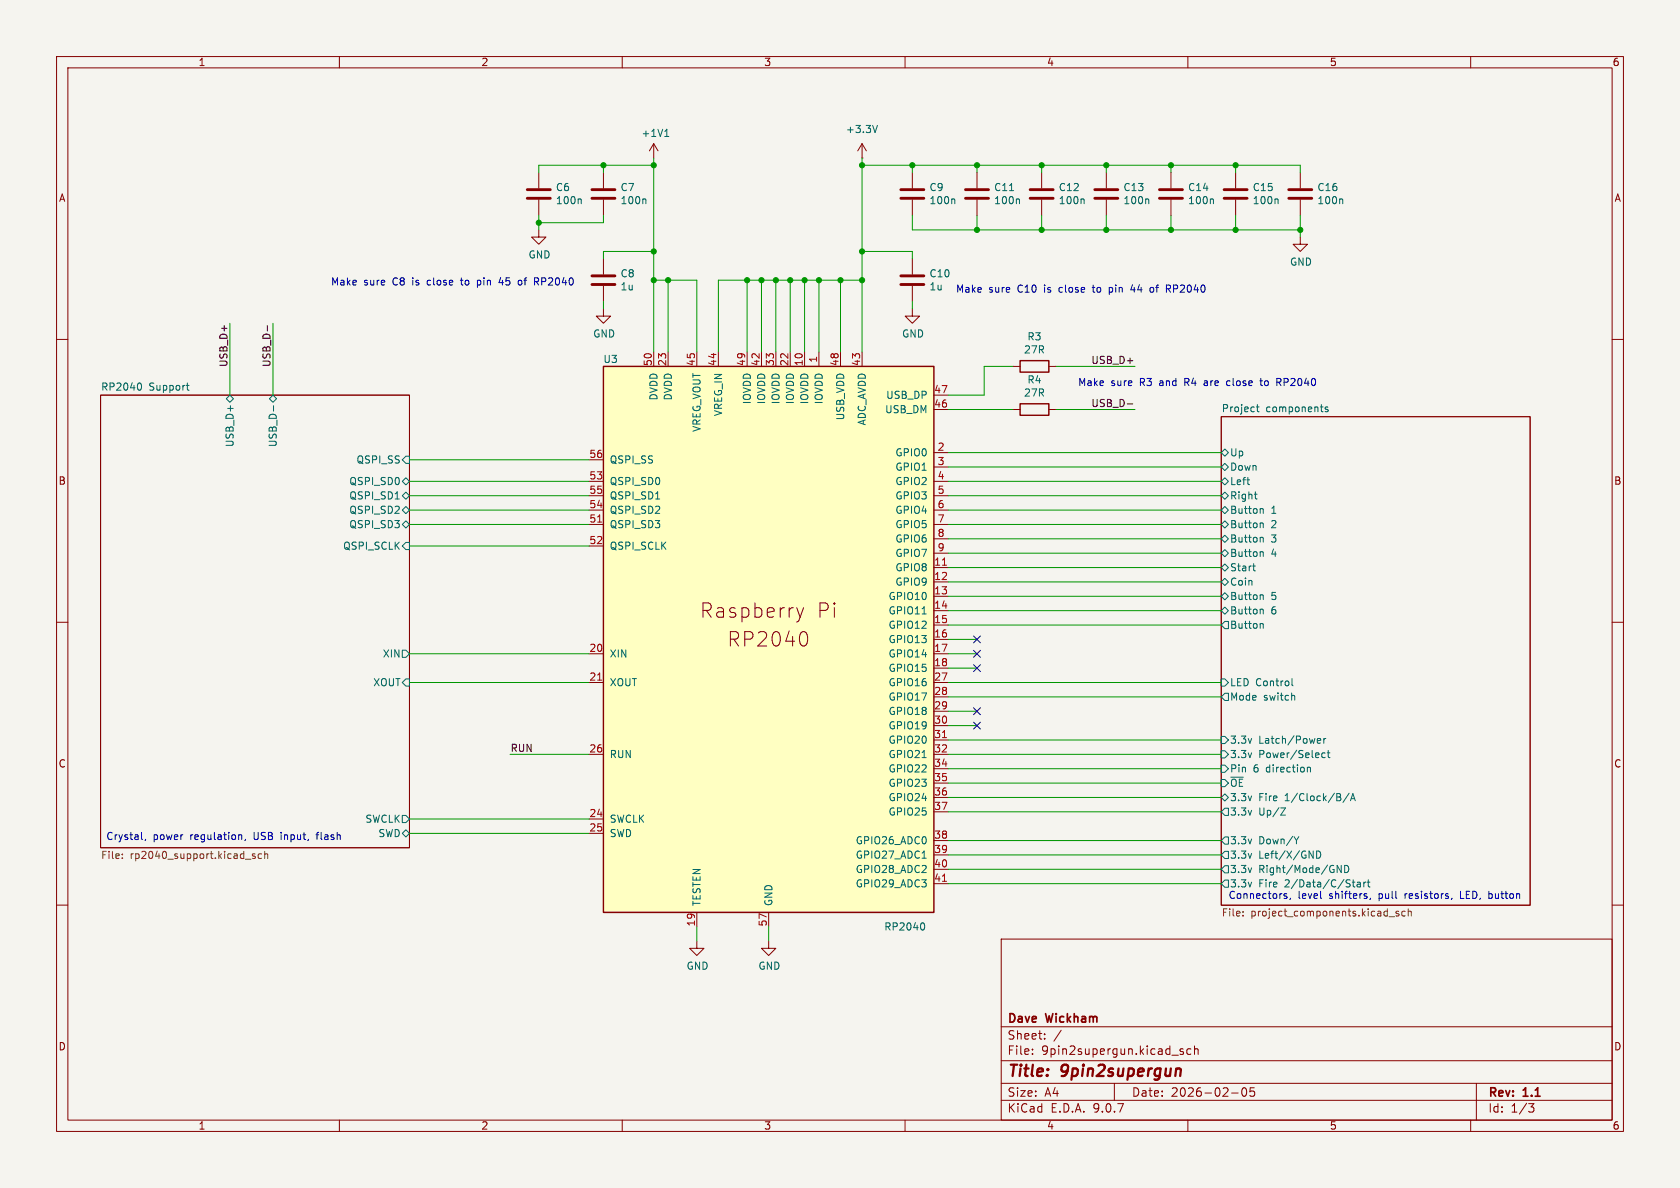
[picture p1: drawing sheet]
<svg xmlns="http://www.w3.org/2000/svg" width="297mm" height="210mm" viewBox="0 0 297 210" stroke-linecap="round" stroke-linejoin="round" font-family="sans-serif">
<path d="M0 0h297v210h-297z" fill="#f5f4ef" stroke="#f5f4ef" stroke-width=".18"/>
<g fill="none" stroke="#840000" stroke-width=".18">
<path d="M10 10h277v190h-277zM12 12h273v186h-273zM60 10v2M110 10v2M160 10v2M210 10v2M260 10v2M172.7 30.5v2.8M172.7 35.3v2.8M184.1 30.5v2.8M184.1 35.3v2.8M195.6 30.5v2.8"/>
<path d="M195.6 35.3v2.8M207 30.5v2.8M207 35.3v2.8M218.4 30.5v2.8M218.4 35.3v2.8M229.9 30.5v2.8M229.9 35.3v2.8M106.7 54.6v1.3h1.2l-1.2 1.3-1.3-1.3h1.3M106.7 45.7v2.8M106.7 50.5v2.8M161.3 45.7v2.8M161.3 50.5v2.8"/>
<path d="M229.9 41.9v1.3h1.2l-1.2 1.3-1.3-1.3h1.3M10 60h2M17.8 69.9h54.6v80h-54.6zM179.1 72.4h1.2M185.4 72.4h1.3M215.9 73.7h54.6v86.3h-54.6zM285 60h2M10 110h2M285 110h2M10 160h2M123.2 166.4v1.2h1.3l-1.3 1.3-1.3-1.3h1.3M135.9 166.4v1.2h1.3l-1.3 1.3-1.3-1.3h1.3"/>
<path d="M177 166h108v32h-108zM285 160h2M60 198v2M110 198v2M160 198v2M177 194.5h108M177 191.5h108M177 187.5h108M177 181.5h108M182.5 186.3v.1M182.5 185.5v.1M184.7 183.6v.1"/>
<path d="M184.7 182.8v.1M187.6 182.1l-1.3 2M197 191.5v3M209.2 185.5l-.4-.1-.2 .2 .1 .2 .5 .2v.3h-.6M210 198v2M210.5 185.5l-.4-.1-.3 .3v.4l.2 .2h.5M211.2 185.5l.2-.1 .3 .1 .1 .9M211.2 184.9v1.5M217.7 193.2h1.2M219.7 192.4l.2-.1a.81 .81 0 0 1 .6 .6 .81 .81 0 0 1-.3 .8l-.2 .1a.81 .81 0 0 1-.3-1.4zM221.7 192.3h-.7v.7l.2-.1h.5l.1 .3-.1 .5-.2 .1-.5-.1M260 198v2"/>
<path d="M261 191.5v6.5M270.2 195.1h1l-.5 .6 .4 .1 .1 .5-.3 .3h-.4"/>
</g>
<path d="M208.5 188.9l.3 .3-.2 1" fill="none" stroke="#840000" stroke-width=".4"/>
<g fill="none" stroke="#006464" stroke-width=".18">
<path d="M178.5 33.7h.7M180 35.2l.2 .1v.7M191.5 35.2l.2 .1v.7M202.9 35.2l.2 .1v.7M214.3 35.2l.2 .1v.7M225.8 35.2l.1 .1v.7M237.2 35.2l.2 .1v.7M24.7 67.7a.79 .79 0 0 1 0 1.3M32.9 68.1h.5M33.1 67.7v1.1l.3 .2M40 70.5l.6-.6 .7 .6-.7 .6zM47.6 70.5l.7-.6 .6 .6-.6 .6z"/>
<path d="M48.4 71.7v1M222.1 71.9h.5M222.3 71.5v1.1l.3 .2M234.7 72l-.3-.1-.1 .2v.2l.4 .1v.3h-.4M69.9 88.2h.7M71.1 85.1l.7-.6 .6 .6-.6 .6zM71.1 87.6l.7-.6 .6 .6-.6 .7zM71.1 90.2l.7-.7 .6 .7-.6 .6zM71.1 92.7l.7-.6 .6 .6-.6 .6zM71.1 81.3l.7-.7h.6v1.3h-.6zM71.8 95.9h.6v1.3h-.6l-.7-.7zM215.9 90.2l.6-.7 .7 .7-.7 .6z"/>
<path d="M215.9 92.7l.6-.6 .7 .6-.7 .6zM215.9 95.3l.6-.7 .7 .7-.7 .6zM215.9 97.8l.6-.6 .7 .6-.7 .6zM215.9 82.6l.6-.7 .7 .7-.7 .6zM215.9 85.1l.6-.6 .7 .6-.7 .6zM215.9 87.6l.6-.6 .7 .6-.7 .7zM215.9 80l.6-.6 .7 .6-.7 .6zM220.4 84.8h.5M220.8 85.7h.1M221.8 87.4h.4M222 88.1l.2 .1M223 89.9l.3 .2v.6"/>
<path d="M223 92.4l.3 .2v.7M223 95l.3 .2v.6M223 97.5l.3 .2v.7M71.1 114.9h.7l.6 .7-.6 .6h-.7zM215.9 105.4l.6-.6 .7 .6-.7 .6zM215.9 108l.6-.7 .7 .7-.7 .6zM215.9 102.9l.6-.7 .7 .7-.7 .6zM215.9 100.3l.6-.6 .7 .6-.7 .7zM216.5 109.9h.7v1.2h-.7l-.6-.6zM221.5 100.1h.4M221.6 100.7l.3 .2M223 110.2l.3 .2v.7"/>
<path d="M223 105.1l.3 .2v.7M223 107.7l.3 .2v.6M228.4 120v1l.2 .2M71.8 120h.6v1.3h-.6l-.7-.6zM215.9 130.2h.6l.7 .6-.7 .6h-.6zM215.9 132.7h.6l.7 .7-.7 .6h-.6zM215.9 120h.6l.7 .7-.7 .6h-.6zM215.9 123.2l.6-.6h.7v1.2h-.7zM215.9 135.3h.6l.7 .6-.7 .6h-.6zM215.9 137.8h.6l.7 .6-.7 .7h-.6zM228.7 122.9l.2 .2v.7M231.1 135.6v.9"/>
<path d="M231.1 135.7l.2-.1 .3 .1 .1 .8M232.9 131.3h.5M232.9 130.6l.4-.1 .2 .3-.6 .2M234 130.5v.9M234.3 133.1h-.4l-.2 .2 .1 .6h.5M234.4 130.5l-.4 .3M234.6 133.1h.5M234.8 132.7v1l.3 .2M71.1 144.1h.7l.6 .7-.6 .6h-.7zM71.1 147.3l.7-.6 .6 .6-.6 .7zM215.9 141l.6-.7 .7 .7-.7 .6zM215.9 156.2l.6-.6h.7v1.2h-.7z"/>
<path d="M215.9 143.5l.6-.6h.7v1.2h-.7zM216.5 148h.7v1.2h-.7l-.6-.6zM216.5 150.5h.7v1.3h-.7l-.6-.7zM216.5 153h.7v1.3h-.7l-.6-.6zM226.4 142.8h.9l-.9 1.3h.9M229.6 147.9l-.4 .7M231.4 150.4l.8 1.3v-1.3M232.8 150.4a.64 .64 0 0 1 .7 .7 .64 .64 0 0 1-.7 .6zM236.4 153l.7 1.2v-1.2M237.7 153a.64 .64 0 0 1 .8 .6 .64 .64 0 0 1-.8 .6zM238.5 140.2l-1.1 1.7M238.7 141.5l.5-1.2 .4 1.2"/>
<path d="M238.9 141.2h.6M239.1 155.9h.4M239.2 155.5v1.1l.3 .2M240 156h.4l.1 .8M240.5 156.2l-.4 .1-.2 .2 .2 .3 .4-.1M241.1 155.9v.9M241.5 155.9l-.4 .3M241.7 155.9h.5M241.9 155.5v1.1l.3 .2"/>
</g>
<g fill="none" stroke="#725600" stroke-width=".18">
<path d="M21.6 151.6v.2M21.6 151v.1M43.4 151.9h1M45.1 151l-.3-.1-.2 .2 .1 .2 .4 .1v.3h-.5M46.2 151l-.3-.1-.3 .3 .2 .5h.4M46.8 151l.2-.1 .3 .1v.8M46.8 150.5v1.3M219.7 161.8v.1M219.7 161.1v.2M245.6 162h.9M247.3 161.1h-.3l-.2 .2v.1l.5 .2v.3h-.5M248.4 161.1h-.3l-.3 .2 .1 .6h.5"/>
<path d="M249 161.2l.1-.1h.3l.1 .8M249 160.7v1.2"/>
</g>
<g fill="none" stroke="#840000" stroke-width=".51">
<path d="M170.7 33.5h4.1M170.7 35.1h4.1M182.1 33.5h4.1M182.1 35.1h4.1M193.5 33.5h4.1M193.5 35.1h4.1M205 33.5h4M205 35.1h4M216.4 33.5h4.1M216.4 35.1h4.1M227.8 33.5h4.1M227.8 35.1h4.1"/>
<path d="M104.6 48.8h4.1M104.6 50.3h4.1M159.3 48.8h4M159.3 50.3h4"/>
</g>
<path d="M180.3 71.4h5.1v2h-5.1z" fill="none" stroke="#840000" stroke-width=".25"/>
<path d="M106.7 64.8h58.4v96.5h-58.4z" fill="#ffffc2"/>
<path d="M106.7 64.8h58.4v96.5h-58.4zM180.3 63.8h5.1v2h-5.1z" fill="none" stroke="#840000" stroke-width=".25"/>
<g fill="none" stroke="#840000" stroke-width=".18">
<path d="M95.2 30.5v2.8M95.2 35.3v2.8M106.7 30.5v2.8M106.7 35.3v2.8M115.6 25.4v2.5M115.6 25.4l-.8 1.3M115.6 25.4l.7 1.3M152.4 27.9h.1M152.4 25.4v2.5M152.4 25.4l-.8 1.3M152.4 25.4l.8 1.3M161.3 30.5v2.8"/>
<path d="M161.3 35.3v2.8M95.2 40.6v1.3h1.3l-1.3 1.3-1.2-1.3h1.2M161.3 54.6v1.3h1.3l-1.3 1.3-1.3-1.3h1.3M115.6 62.2v2.6M118.1 62.2v2.6M123.2 62.2v2.6M127 62.2v2.6M132.1 62.2v2.6M134.6 62.2v2.6M137.2 62.2v2.6M139.7 62.2v2.6M142.2 62.2v2.6"/>
<path d="M144.8 62.2v2.6M148.6 62.2v2.6M152.4 62.2v2.6M165.1 69.9h2.5M165.1 72.4h2.5M179.1 64.8h1.2M185.4 64.8h1.3M104.1 81.3h2.6M104.1 85.1h2.6M104.1 87.6h2.6M104.1 90.2h2.6M104.1 92.7h2.6"/>
<path d="M104.1 96.5h2.6M165.1 85.1h2.5M165.1 87.6h2.5M165.1 90.2h2.5M165.1 92.7h2.5M165.1 80h2.5M165.1 82.6h2.5M165.1 95.3h2.5M165.1 97.8h2.5M104.1 115.6h2.6M140.8 107.4l.7 1.7M141.5 109.1l-.3 .6"/>
<path d="M142.1 107.4l-.6 1.7M142.4 111.8a1.9 1.9 0 0 1 0 2.3M165.1 115.6h2.5M165.1 100.3h2.5M165.1 102.9h2.5M165.1 105.4h2.5M165.1 108h2.5M165.1 110.5h2.5M165.1 113h2.5M165.1 118.1h2.5M104.1 120.7h2.6M104.1 133.4h2.6"/>
<path d="M165.1 120.7h2.5M165.1 133.4h2.5M165.1 123.2h2.5M165.1 125.7h2.5M165.1 128.3h2.5M165.1 130.8h2.5M165.1 135.9h2.5M165.1 138.4h2.5M104.1 144.8h2.6M104.1 147.3h2.6M165.1 141h2.5M165.1 143.5h2.5"/>
<path d="M165.1 148.6h2.5M165.1 151.1h2.5M165.1 153.7h2.5M165.1 156.2h2.5M123.2 161.3v2.5M135.9 161.3v2.5"/>
</g>
<path d="M102.6 35.2l.2 .1v.7M114 35.2l.2 .1v.7M117.5 24.1h.7M117.6 23.2l.3-.3v1.2M155.1 22.2l-.4 1.2M168.6 35.2l.2 .1v.7M115.9 88.2h.7M163 108.5h.7M163 133.9h.7M163 151.7h.7M163.2 163.1a.79 .79 0 0 1 0 1.3" fill="none" stroke="#006464" stroke-width=".18"/>
<path d="M105.7 92.3h.7M166.6 99.9h.7M105.7 120.2h.7M166.6 130.4h.7M166.6 155.8h.7" fill="none" stroke="#a90000" stroke-width=".18"/>
<path d="M93.2 33.5h4.1M93.2 35.1h4.1M104.6 33.5h4.1M104.6 35.1h4.1M159.3 33.5h4M159.3 35.1h4" fill="none" stroke="#840000" stroke-width=".51"/>
<path d="M47.3 57.6v.9M199.3 71.4h1" fill="none" stroke="#0f0f0f" stroke-width=".18"/>
<g fill="none" stroke="#009600" stroke-width=".18">
<path d="M95.2 38.1v2.5M106.7 29.2v1.3M106.7 38.1v1.3h-11.5M115.6 27.9v34.3M115.6 29.2h-20.4v1.3M152.4 29.2h77.5v1.3M152.4 27.9v34.3M161.3 38.1v2.5h68.6M161.3 29.2v1.3M172.7 29.2v1.3M172.7 38.1v2.5M184.1 29.2v1.3"/>
<path d="M184.1 38.1v2.5M195.6 29.2v1.3M195.6 38.1v2.5M207 29.2v1.3M207 38.1v2.5M218.4 29.2v1.3M218.4 38.1v2.5M229.9 38.1v3.8M40.6 57.2v12.7M48.3 57.2v12.7M106.7 53.3v1.3M115.6 44.5h-8.9v1.2"/>
<path d="M115.6 49.5h7.6v12.7M118.1 49.5v12.7M132.1 49.5v12.7M134.6 49.5v12.7M137.2 49.5v12.7M139.7 49.5v12.7M142.2 49.5v12.7M144.8 49.5v12.7M148.6 49.5v12.7M152.4 49.5h-25.4v12.7M152.4 44.5h8.9v1.2M161.3 53.3v1.3"/>
<path d="M167.6 72.4h11.5M179.1 64.8h-5.1v5.1h-6.4M186.7 64.8h14M186.7 72.4h14M72.4 90.2h31.7M72.4 96.5h31.7M72.4 85.1h31.7M72.4 92.7h31.7M72.4 81.3h31.7M72.4 87.6h31.7M167.6 90.2h48.3M167.6 85.1h48.3"/>
<path d="M167.6 92.7h48.3M167.6 87.6h48.3M167.6 82.6h48.3M167.6 80h48.3M167.6 97.8h48.3M167.6 95.3h48.3M72.4 115.6h31.7M167.6 115.6h5.1M167.6 113h5.1M167.6 102.9h48.3M167.6 108h48.3M167.6 105.4h48.3"/>
<path d="M167.6 110.5h48.3M167.6 118.1h5.1M167.6 100.3h48.3M72.4 120.7h31.7M90.2 133.4h13.9M167.6 120.7h48.3M167.6 133.4h48.3M167.6 135.9h48.3M167.6 138.4h48.3M167.6 130.8h48.3M167.6 123.2h48.3M167.6 125.7h5.1"/>
<path d="M167.6 128.3h5.1M72.4 147.3h31.7M72.4 144.8h31.7M167.6 148.6h48.3M167.6 153.7h48.3M167.6 141h48.3M167.6 143.5h48.3M167.6 151.1h48.3M167.6 156.2h48.3M123.2 163.8v2.6M135.9 163.8v2.6"/>
</g>
<path d="M172.1 112.4l1.2 1.2M172.1 117.5l1.2 1.2M172.1 115l1.2 1.2M173.3 112.4l-1.2 1.2M173.3 117.5l-1.2 1.2M173.3 115l-1.2 1.2M172.1 127.7l1.2 1.2M172.1 125.1l1.2 1.2M173.3 127.7l-1.2 1.2M173.3 125.1l-1.2 1.2" fill="none" stroke="#000084" stroke-width=".18"/>
<g fill="none" stroke="#0000c2" stroke-width=".18">
<path d="M81.4 49.5h.5M81.6 49.1v1.2M84.4 49.5v1.3M84.4 50.3l.4 .1M84.8 49.5l-.4 .1M88.5 49.1l-.3 .9h.8M91.7 49.6l.3-.1 .3 .3-.2 .5h-.4M94.5 49.1h.5l.2 .3-.1 .3-.6 .1M94.8 49.8l.4 .6M193.1 50.8h.5M193.3 50.4v1.2M196.1 50.8v1.3"/>
<path d="M196.1 51.6l.4 .1M196.5 50.8l-.4 .1M200.2 50.3l-.3 .9h.8M203.4 50.9l.3-.1 .3 .3-.2 .5h-.4M206.2 50.4h.5l.2 .2-.1 .4-.6 .1M206.5 51.1l.4 .6M213 67.3l-.1 .1M213 67.7l-.1 .2 .1 .3M217.3 67.3l-.3 .1-.2 .2 .1 .4 .4 .2M222.7 67.3h.5M222.9 66.9v1.1l.3 .2M225.7 66.9h.5l.3 .2-.2 .4-.6 .1"/>
<path d="M226 67.6l.5 .6M25.1 148.4h.1M25.7 148.4l-.1 .2M42.4 147.6l.3 .1v.7M43.4 148.4l-.1 .2M55.9 147.6h.4M56.1 147.2l-.1 1.2M227.1 158.3l.4 .2v.1l-.1 .2h-.4M227.1 158h.4M228.1 158.8l-.1 .2M233.5 158.8h.1M242.3 158.8l-.1 .2"/>
<path d="M256.7 158.8l-.1 .2M258.2 157.6v1.2h.6M263.2 158.8h.4M263.2 157.6v1.2M263.6 158h-.4"/>
</g>
<g fill="#009600" stroke="#009600" stroke-width=".18">
<circle cx="95.2" cy="39.4" r=".46"/>
<circle cx="106.7" cy="29.2" r=".46"/>
<circle cx="115.6" cy="49.5" r=".46"/>
<circle cx="172.7" cy="29.2" r=".46"/>
<circle cx="152.4" cy="49.5" r=".46"/>
<circle cx="161.3" cy="29.2" r=".46"/>
<circle cx="152.4" cy="29.2" r=".46"/>
<circle cx="172.7" cy="40.6" r=".46"/>
<circle cx="152.4" cy="44.5" r=".46"/>
<circle cx="139.7" cy="49.5" r=".46"/>
<circle cx="142.2" cy="49.5" r=".46"/>
<circle cx="144.8" cy="49.5" r=".46"/>
<circle cx="148.6" cy="49.5" r=".46"/>
<circle cx="118.1" cy="49.5" r=".46"/>
<circle cx="115.6" cy="44.5" r=".46"/>
<circle cx="115.6" cy="29.2" r=".46"/>
<circle cx="137.2" cy="49.5" r=".46"/>
<circle cx="134.6" cy="49.5" r=".46"/>
<circle cx="132.1" cy="49.5" r=".46"/>
<circle cx="195.6" cy="29.2" r=".46"/>
<circle cx="184.1" cy="29.2" r=".46"/>
<circle cx="195.6" cy="40.6" r=".46"/>
<circle cx="184.1" cy="40.6" r=".46"/>
<circle cx="229.9" cy="40.6" r=".46"/>
<circle cx="218.4" cy="29.2" r=".46"/>
<circle cx="218.4" cy="40.6" r=".46"/>
<circle cx="207" cy="40.6" r=".46"/>
<circle cx="207" cy="29.2" r=".46"/>
</g>
<g font-size="3.5" fill="#840000">
<text x="123.7" y="109.4">Raspberry</text>
<text x="144.3" y="109.4">Pi</text>
<text x="128.5" y="114.5">RP2040</text>
</g>
<g font-size="2.8" fill="#840000">
<text x="178" y="190.9">Title:</text>
<text x="187.7" y="190.9">9pin2supergun</text>
</g>
<g font-size="2.1" fill="#840000">
<text x="178" y="184">Sheet:</text>
<text x="178" y="181.2">Dave</text>
<text x="185" y="181.2">Wickham</text>
<text x="178" y="186.7">File:</text>
<text x="184.1" y="186.7">9pin2supergun.kicad_sch</text>
<text x="178" y="196.9">KiCad</text>
<text x="178" y="194.1">Size:</text>
<text x="184.7" y="194.1">A4</text>
<text x="185.7" y="196.9">E.D.A.</text>
<text x="193.3" y="196.9">9.0.7</text>
<text x="200" y="194.1">Date:</text>
<text x="207" y="194.1">2026-02-05</text>
<text x="263" y="194.3">Rev:</text>
<text x="263" y="196.9">Id:</text>
<text x="267.1" y="196.9">1/3</text>
<text x="269.4" y="194.3">1.1</text>
</g>
<g font-size="1.8" fill="#840000">
<text x="35" y="11.9">1</text>
<text x="85" y="11.9">2</text>
<text x="135" y="11.9">3</text>
<text x="185" y="11.9">4</text>
<text x="235" y="11.9">5</text>
<text x="285" y="11.9">6</text>
<text x="10.3" y="35.9">A</text>
<text x="285.3" y="35.9">A</text>
<text x="10.3" y="85.9">B</text>
<text x="285.3" y="85.9">B</text>
<text x="10.3" y="135.9">C</text>
<text x="285.3" y="135.9">C</text>
<text x="10.3" y="185.9">D</text>
<text x="285.3" y="185.9">D</text>
<text x="35" y="199.9">1</text>
<text x="85" y="199.9">2</text>
<text x="135" y="199.9">3</text>
<text x="185" y="199.9">4</text>
<text x="235" y="199.9">5</text>
<text x="285" y="199.9">6</text>
</g>
<g font-size="1.8" fill="#006464">
<text x="149.5" y="23.7">+3.3V</text>
<text x="113.3" y="24.4">+1V1</text>
<text x="98.2" y="34">C6</text>
<text x="109.6" y="34">C7</text>
<text x="164.2" y="34">C9</text>
<text x="175.7" y="34">C11</text>
<text x="187.1" y="34">C12</text>
<text x="198.5" y="34">C13</text>
<text x="209.9" y="34">C14</text>
<text x="221.4" y="34">C15</text>
<text x="232.8" y="34">C16</text>
<text x="98.2" y="36.3">100n</text>
<text x="109.6" y="36.3">100n</text>
<text x="164.2" y="36.3">100n</text>
<text x="175.7" y="36.3">100n</text>
<text x="187.1" y="36.3">100n</text>
<text x="198.5" y="36.3">100n</text>
<text x="209.9" y="36.3">100n</text>
<text x="221.4" y="36.3">100n</text>
<text x="232.8" y="36.3">100n</text>
<text x="93.3" y="45.9">GND</text>
<text x="228" y="47.2">GND</text>
<text x="109.6" y="49.2">C8</text>
<text x="109.6" y="51.5">1u</text>
<text x="164.2" y="51.5">1u</text>
<text x="164.2" y="49.2">C10</text>
<text x="104.8" y="59.9">GND</text>
<text x="159.4" y="59.9">GND</text>
<text x="106.6" y="64.4">U3</text>
<text x="180.9" y="62.7">27R</text>
<text x="181.5" y="60.4">R3</text>
<text x="17.8" y="69.1">RP2040</text>
<text x="26.3" y="69.1">Support</text>
<text x="116.4" y="70.9" transform="rotate(-90 116.4 70.9)">DVDD</text>
<text x="119" y="70.9" transform="rotate(-90 119 70.9)">DVDD</text>
<text x="132.9" y="71.6" transform="rotate(-90 132.9 71.6)">IOVDD</text>
<text x="135.5" y="71.6" transform="rotate(-90 135.5 71.6)">IOVDD</text>
<text x="138" y="71.6" transform="rotate(-90 138 71.6)">IOVDD</text>
<text x="140.6" y="71.6" transform="rotate(-90 140.6 71.6)">IOVDD</text>
<text x="143.1" y="71.6" transform="rotate(-90 143.1 71.6)">IOVDD</text>
<text x="145.6" y="71.6" transform="rotate(-90 145.6 71.6)">IOVDD</text>
<text x="156.6" y="70.7">USB_DP</text>
<text x="180.9" y="70.3">27R</text>
<text x="181.5" y="68">R4</text>
<text x="124.1" y="76.5" transform="rotate(-90 124.1 76.5)">VREG_VOUT</text>
<text x="127.9" y="73.7" transform="rotate(-90 127.9 73.7)">VREG_IN</text>
<text x="149.5" y="74.4" transform="rotate(-90 149.5 74.4)">USB_VDD</text>
<text x="153.3" y="75.3" transform="rotate(-90 153.3 75.3)">ADC_AVDD</text>
<text x="156.4" y="73.3">USB_DM</text>
<text x="215.9" y="72.9">Project</text>
<text x="223.8" y="72.9">components</text>
<text x="41.5" y="79.1" transform="rotate(-90 41.5 79.1)">USB_D+</text>
<text x="49.1" y="79.1" transform="rotate(-90 49.1 79.1)">USB_D-</text>
<text x="62.9" y="82.1">QSPI_SS</text>
<text x="107.7" y="82.1">QSPI_SS</text>
<text x="158.2" y="80.9">GPIO0</text>
<text x="158.2" y="83.4">GPIO1</text>
<text x="217.4" y="83.4">Down</text>
<text x="217.4" y="80.9">Up</text>
<text x="61.7" y="86">QSPI_SD0</text>
<text x="61.7" y="88.5">QSPI_SD1</text>
<text x="107.7" y="86">QSPI_SD0</text>
<text x="107.7" y="88.5">QSPI_SD1</text>
<text x="158.2" y="86">GPIO2</text>
<text x="158.2" y="88.5">GPIO3</text>
<text x="217.4" y="86">Left</text>
<text x="217.4" y="88.5">Right</text>
<text x="61.7" y="91">QSPI_SD2</text>
<text x="61.7" y="93.6">QSPI_SD3</text>
<text x="107.7" y="91">QSPI_SD2</text>
<text x="107.7" y="93.6">QSPI_SD3</text>
<text x="158.2" y="91">GPIO4</text>
<text x="158.2" y="93.6">GPIO5</text>
<text x="217.4" y="91">Button</text>
<text x="217.4" y="93.6">Button</text>
<text x="224.7" y="91">1</text>
<text x="224.7" y="93.6">2</text>
<text x="60.6" y="97.4">QSPI_SCLK</text>
<text x="107.7" y="97.4">QSPI_SCLK</text>
<text x="158.2" y="96.1">GPIO6</text>
<text x="158.2" y="98.7">GPIO7</text>
<text x="158.2" y="101.2">GPIO8</text>
<text x="217.4" y="96.1">Button</text>
<text x="217.4" y="98.7">Button</text>
<text x="217.4" y="101.2">Start</text>
<text x="224.7" y="96.1">3</text>
<text x="224.7" y="98.7">4</text>
<text x="157" y="106.3">GPIO10</text>
<text x="158.2" y="103.7">GPIO9</text>
<text x="217.4" y="106.3">Button</text>
<text x="217.4" y="103.7">Coin</text>
<text x="224.7" y="106.3">5</text>
<text x="157" y="108.8">GPIO11</text>
<text x="157" y="111.4">GPIO12</text>
<text x="157" y="113.9">GPIO13</text>
<text x="217.4" y="111.4">Button</text>
<text x="217.4" y="108.8">Button</text>
<text x="224.7" y="108.8">6</text>
<text x="67.6" y="116.4">XIN</text>
<text x="107.7" y="116.4">XIN</text>
<text x="157" y="116.4">GPIO14</text>
<text x="157" y="119">GPIO15</text>
<text x="65.9" y="121.5">XOUT</text>
<text x="107.7" y="121.5">XOUT</text>
<text x="157" y="121.5">GPIO16</text>
<text x="157" y="124.1">GPIO17</text>
<text x="217.4" y="121.5">LED Control</text>
<text x="217.4" y="124.1">Mode</text>
<text x="223.4" y="124.1">switch</text>
<text x="157" y="126.6">GPIO18</text>
<text x="157" y="129.1">GPIO19</text>
<text x="157" y="131.7">GPIO20</text>
<text x="217.4" y="131.7">3.3v</text>
<text x="222.5" y="131.7">Latch/Power</text>
<text x="107.7" y="134.2">RUN</text>
<text x="157" y="134.2">GPIO21</text>
<text x="157" y="136.8">GPIO22</text>
<text x="217.4" y="134.2">3.3v</text>
<text x="217.4" y="136.8">Pin</text>
<text x="221.6" y="136.8">6</text>
<text x="222.5" y="134.2">Power/Select</text>
<text x="223.9" y="136.8">direction</text>
<text x="157" y="139.3">GPIO23</text>
<text x="157" y="141.8">GPIO24</text>
<text x="217.4" y="141.8">3.3v</text>
<text x="217.4" y="139.3">~{OE}</text>
<text x="222.5" y="141.8">Fire</text>
<text x="227.3" y="141.8">1/Clock/B/A</text>
<text x="64.5" y="145.6">SWCLK</text>
<text x="66.8" y="148.2">SWD</text>
<text x="107.7" y="145.6">SWCLK</text>
<text x="107.7" y="148.2">SWD</text>
<text x="151.2" y="149.5">GPIO26_ADC0</text>
<text x="157" y="144.4">GPIO25</text>
<text x="217.4" y="149.5">3.3v</text>
<text x="217.4" y="144.4">3.3v</text>
<text x="222.5" y="149.5">Down/Y</text>
<text x="222.5" y="144.4">Up/Z</text>
<text x="151.2" y="152">GPIO27_ADC1</text>
<text x="151.2" y="154.5">GPIO28_ADC2</text>
<text x="217.4" y="152">3.3v</text>
<text x="217.4" y="154.5">3.3v</text>
<text x="222.5" y="152">Left/X/GND</text>
<text x="222.5" y="154.5">Right/Mode/GND</text>
<text x="124.1" y="160.3" transform="rotate(-90 124.1 160.3)">TESTEN</text>
<text x="136.8" y="160.3" transform="rotate(-90 136.8 160.3)">GND</text>
<text x="151.2" y="157.1">GPIO29_ADC3</text>
<text x="222.5" y="157.1">Fire</text>
<text x="227.3" y="157.1">2/Data/C/Start</text>
<text x="156.2" y="164.7">RP2040</text>
<text x="121.3" y="171.6">GND</text>
<text x="134" y="171.6">GND</text>
</g>
<g font-size="1.8" fill="#0000c2">
<text x="58.4" y="50.6">Make</text>
<text x="64.3" y="50.6">sure</text>
<text x="69.5" y="50.6">C8</text>
<text x="73.2" y="50.6">is</text>
<text x="76" y="50.6">close</text>
<text x="82.2" y="50.6">to</text>
<text x="85.2" y="50.6">pin</text>
<text x="89.3" y="50.6">45</text>
<text x="92.9" y="50.6">of</text>
<text x="95.9" y="50.6">RP2040</text>
<text x="168.9" y="51.8">Make</text>
<text x="174.8" y="51.8">sure</text>
<text x="180" y="51.8">C10</text>
<text x="184.9" y="51.8">is</text>
<text x="187.7" y="51.8">close</text>
<text x="193.9" y="51.8">to</text>
<text x="196.9" y="51.8">pin</text>
<text x="201" y="51.8">44</text>
<text x="204.6" y="51.8">of</text>
<text x="207.6" y="51.8">RP2040</text>
<text x="190.5" y="68.3">Make</text>
<text x="196.4" y="68.3">sure</text>
<text x="201.6" y="68.3">R3</text>
<text x="205.3" y="68.3">and</text>
<text x="209.9" y="68.3">R4</text>
<text x="213.5" y="68.3">are</text>
<text x="217.7" y="68.3">close</text>
<text x="223.9" y="68.3">to</text>
<text x="227" y="68.3">RP2040</text>
<text x="18.7" y="148.7">Crystal,</text>
<text x="27.1" y="148.7">power</text>
<text x="33.7" y="148.7">regulation,</text>
<text x="45.1" y="148.7">USB</text>
<text x="50.1" y="148.7">input,</text>
<text x="56.7" y="148.7">flash</text>
<text x="217.1" y="159.1">Connectors,</text>
<text x="217.4" y="157.1">3.3v</text>
<text x="229.5" y="159.1">level</text>
<text x="235.1" y="159.1">shifters,</text>
<text x="244" y="159.1">pull</text>
<text x="248.8" y="159.1">resistors,</text>
<text x="258.8" y="159.1">LED,</text>
<text x="264" y="159.1">button</text>
</g>
<g font-size="1.8" fill="#0f0f0f">
<text x="40.3" y="65" transform="rotate(-90 40.3 65)">USB_D+</text>
<text x="47.9" y="65" transform="rotate(-90 47.9 65)">USB_D-</text>
<text x="192.8" y="64.4">USB_D+</text>
<text x="192.8" y="72">USB_D-</text>
<text x="90.2" y="133">RUN</text>
</g>
<g font-size="1.8" fill="#a90000">
<text x="115.3" y="64.8" transform="rotate(-90 115.3 64.8)">50</text>
<text x="117.9" y="64.8" transform="rotate(-90 117.9 64.8)">23</text>
<text x="122.9" y="64.8" transform="rotate(-90 122.9 64.8)">45</text>
<text x="126.7" y="64.8" transform="rotate(-90 126.7 64.8)">44</text>
<text x="131.8" y="64.8" transform="rotate(-90 131.8 64.8)">49</text>
<text x="134.4" y="64.8" transform="rotate(-90 134.4 64.8)">42</text>
<text x="136.9" y="64.8" transform="rotate(-90 136.9 64.8)">33</text>
<text x="139.4" y="64.8" transform="rotate(-90 139.4 64.8)">22</text>
<text x="142" y="64.8" transform="rotate(-90 142 64.8)">10</text>
<text x="144.5" y="64.2" transform="rotate(-90 144.5 64.2)">1</text>
<text x="148.3" y="64.8" transform="rotate(-90 148.3 64.8)">48</text>
<text x="152.1" y="64.8" transform="rotate(-90 152.1 64.8)">43</text>
<text x="165.1" y="69.6">47</text>
<text x="165.1" y="72.1">46</text>
<text x="104.1" y="81">56</text>
<text x="165.7" y="79.8">2</text>
<text x="165.7" y="82.3">3</text>
<text x="104.1" y="84.8">53</text>
<text x="104.1" y="87.4">55</text>
<text x="104.1" y="89.9">54</text>
<text x="165.7" y="84.8">4</text>
<text x="165.7" y="87.4">5</text>
<text x="165.7" y="89.9">6</text>
<text x="104.1" y="92.5">51</text>
<text x="165.7" y="92.5">7</text>
<text x="165.7" y="95">8</text>
<text x="104.1" y="96.3">52</text>
<text x="165.1" y="100.1">11</text>
<text x="165.7" y="97.5">9</text>
<text x="165.1" y="102.6">12</text>
<text x="165.1" y="105.2">13</text>
<text x="165.1" y="107.7">14</text>
<text x="165.1" y="110.2">15</text>
<text x="165.1" y="112.8">16</text>
<text x="104.1" y="115.3">20</text>
<text x="165.1" y="115.3">17</text>
<text x="165.1" y="117.9">18</text>
<text x="104.1" y="120.4">21</text>
<text x="165.1" y="120.4">27</text>
<text x="165.1" y="122.9">28</text>
<text x="165.1" y="125.5">29</text>
<text x="165.1" y="128">30</text>
<text x="165.1" y="130.6">31</text>
<text x="104.1" y="133.1">26</text>
<text x="165.1" y="133.1">32</text>
<text x="165.1" y="135.6">34</text>
<text x="165.1" y="138.2">35</text>
<text x="165.1" y="140.7">36</text>
<text x="165.1" y="143.3">37</text>
<text x="104.1" y="144.5">24</text>
<text x="104.1" y="147.1">25</text>
<text x="165.1" y="148.3">38</text>
<text x="165.1" y="150.9">39</text>
<text x="165.1" y="153.4">40</text>
<text x="165.1" y="156">41</text>
<text x="122.9" y="163.9" transform="rotate(-90 122.9 163.9)">19</text>
<text x="135.6" y="163.9" transform="rotate(-90 135.6 163.9)">57</text>
</g>
<g font-size="1.8" fill="#725600">
<text x="17.8" y="152.2">File:</text>
<text x="23" y="152.2">rp2040_support.kicad_sch</text>
<text x="215.9" y="162.3">File:</text>
<text x="221.1" y="162.3">project_components.kicad_sch</text>
</g>
</svg>
